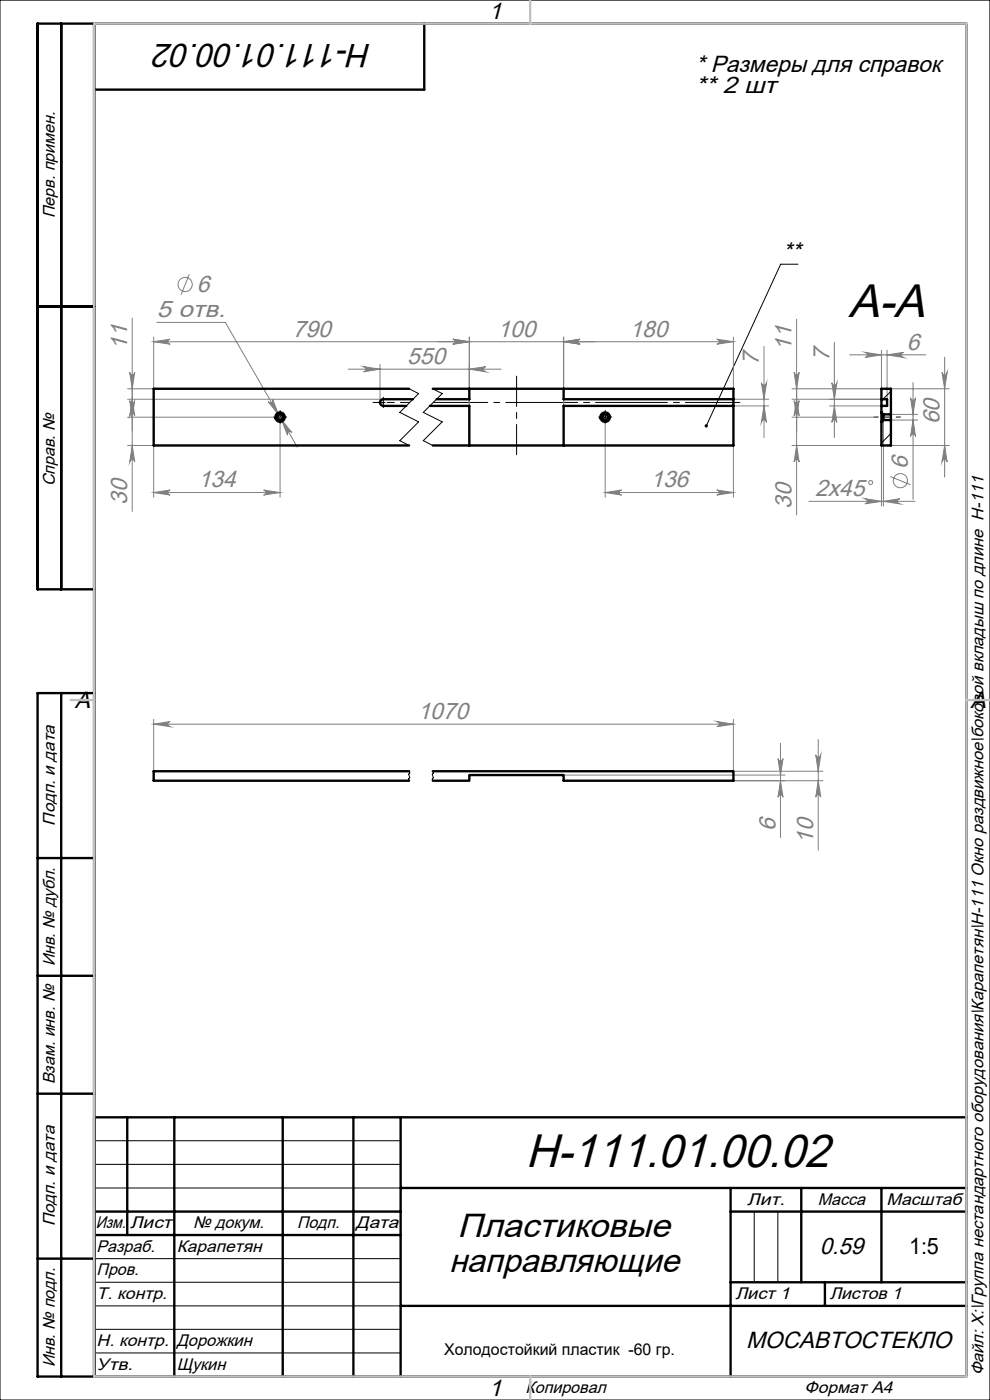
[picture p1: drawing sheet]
<svg xmlns="http://www.w3.org/2000/svg" width="210mm" height="297mm" viewBox="0 0 210 297" stroke-linecap="round" stroke-linejoin="round" font-family="sans-serif">
<g fill="none" stroke="#808080" stroke-width=".21">
<path d="M40.1 58.2l-1.7 4.3M27.5 79a.53 .53 0 0 0 .5 .5 .53 .53 0 0 0 .6-.5l-.6 3.5zM28 67.5v41M32.6 72.5l3.5-.5a.53 .53 0 0 0-.5 .5 .53 .53 0 0 0 .5 .5zM32.6 72.5h123M32.6 71.5v11h-5.5M33.3 68.4h14.5l15.3 26.5M73.9 78.3h32.4M77.1 77.8l3.5 .5-3.5 .6a.55 .55 0 0 0 .5-.6 .55 .55 0 0 0-.5-.5zM80.6 77.3v8.1M96.1 72l3.5 .5-3.5 .5a.53 .53 0 0 0 .5-.5 .53 .53 0 0 0-.5-.5zM99.6 78.3l3.4-.5a.55 .55 0 0 0-.5 .5 .55 .55 0 0 0 .5 .6z"/>
<path d="M99.6 71.5v14.6M119.6 72.5l3.4-.5a.53 .53 0 0 0-.5 .5 .53 .53 0 0 0 .5 .5zM119.6 71.5v14.6M152 72l3.6 .5-3.6 .5a.53 .53 0 0 0 .6-.5 .53 .53 0 0 0-.6-.5zM155.6 71.5v11M162.1 73.5v19.3M168.5 79a.53 .53 0 0 0 .5 .5 .53 .53 0 0 0 .5-.5l-.5 3.5zM169 67.7v41.6M177 72.6v20.2M180.2 75.3h16.2M183.5 74.8l3.5 .5-3.5 .5a.55 .55 0 0 0 .5-.5 .55 .55 0 0 0-.5-.5zM187 74.3v8.2h-19"/>
<path d="M188.2 75.3l3.5-.5a.55 .55 0 0 0-.5 .5 .55 .55 0 0 0 .5 .5zM188.2 74.3v10.4M199.8 79a.55 .55 0 0 0 .6 .5 .55 .55 0 0 0 .5-.5l-.5 3.5zM200.4 75.8v25.4M27.1 94.5h5.5v11M27.1 88.5h30.9M27.1 84.7h54.2M27.5 85a.53 .53 0 0 0 .5 .5 .53 .53 0 0 0 .6-.5l-.6 3.5zM28 94.5l.6 3.5a.53 .53 0 0 0-.6-.5 .53 .53 0 0 0-.5 .5zM28 84.7l.6 3.5a.53 .53 0 0 0-.6-.5 .53 .53 0 0 0-.5 .5zM56.9 85.2a.54 .54 0 0 0 .7 .2 .54 .54 0 0 0 .2-.7l1.3 3.3zM59.4 89.9v15.6"/>
<path d="M59.7 89l2.2 2.8a.53 .53 0 0 0-.7-.2 .53 .53 0 0 0-.2 .7zM128.4 89.9v15.6M155.6 94.5v11M155.6 84.7h7.5M155.6 86.1h7.5M161.5 81.2a.55 .55 0 0 0 .5 .5 .55 .55 0 0 0 .6-.5l-.5 3.5zM162.1 86.1l.5 3.5a.55 .55 0 0 0-.6-.5 .55 .55 0 0 0-.5 .5zM168 94.5h19M168 88.5h17.4M168 84.7h19M168.5 85a.53 .53 0 0 0 .5 .5 .53 .53 0 0 0 .5-.5l-.5 3.5zM169 94.5l.5 3.5a.53 .53 0 0 0-.5-.5 .53 .53 0 0 0-.5 .5z"/>
<path d="M169 84.7l.5 3.5a.53 .53 0 0 0-.5-.5 .53 .53 0 0 0-.5 .5zM176 86.1h11M176.5 81.2a.53 .53 0 0 0 .5 .5 .53 .53 0 0 0 .5-.5l-.5 3.5zM177 86.1l.5 3.5a.53 .53 0 0 0-.5-.5 .53 .53 0 0 0-.5 .5zM187 89.5v17.8M187.4 89.1v18.2M189 94.5h12.4M189 82.5h12.4M189 87.9h5.7M189 89.1h5.7M193.1 84.4a.53 .53 0 0 0 .6 .5 .53 .53 0 0 0 .5-.5l-.5 3.5zM193.7 89.1l.5 3.5a.53 .53 0 0 0-.5-.5 .53 .53 0 0 0-.6 .5z"/>
<path d="M193.7 81.2v24.7M200.4 94.5l.5 3.5a.55 .55 0 0 0-.5-.5 .55 .55 0 0 0-.6 .5zM32.6 104.5l3.5-.5a.53 .53 0 0 0-.5 .5 .53 .53 0 0 0 .5 .5zM32.6 104.5h26.8M55.9 104l3.5 .5-3.5 .5a.53 .53 0 0 0 .5-.5 .53 .53 0 0 0-.5-.5zM128.4 104.5l3.5-.5a.53 .53 0 0 0-.6 .5 .53 .53 0 0 0 .6 .5zM128.4 104.5h27.2M152 104l3.6 .5-3.6 .5a.53 .53 0 0 0 .6-.5 .53 .53 0 0 0-.6-.5zM171.6 106.4h22.5M183.5 105.8l3.5 .6-3.5 .5a.55 .55 0 0 0 .5-.6 .55 .55 0 0 0-.5-.5zM187.4 106.4l3.5-.6a.55 .55 0 0 0-.5 .5 .55 .55 0 0 0 .5 .6zM188.8 101.1l4.3 1.7"/>
<path d="M32.6 152.6v11M32.6 153.6h123M32.6 153.6l3.5-.5a.55 .55 0 0 0-.5 .5 .55 .55 0 0 0 .5 .6zM152 153.1l3.6 .5-3.6 .6a.55 .55 0 0 0 .6-.6 .55 .55 0 0 0-.6-.5zM155.6 152.6v11h19M165.6 157.7v20M173.6 156.9v23.5M119.6 164.4h46.9M155.6 165.6h19M165 160.9a.53 .53 0 0 0 .6 .5 .53 .53 0 0 0 .5-.5l-.5 3.5zM165.6 165.6l.5 3.5a.53 .53 0 0 0-.5-.5 .53 .53 0 0 0-.6 .5zM173 160.1a.53 .53 0 0 0 .6 .5 .53 .53 0 0 0 .5-.5l-.5 3.5z"/>
<path d="M173.6 165.6l.5 3.5a.53 .53 0 0 0-.5-.5 .53 .53 0 0 0-.6 .5z"/>
<circle cx="39.3" cy="60.4" r="1.51"/>
<circle cx="184.7" cy="102.4" r=".42"/>
<circle cx="191" cy="102" r="1.51"/>
</g>
<path d="M79.1 85.4h7.8" fill="none" stroke="#000" stroke-width=".21" stroke-dasharray="15.2 1.3 1.3 1.3" stroke-dashoffset="13.2"/>
<path d="M91.9 85.4h65" fill="none" stroke="#000" stroke-width=".21" stroke-dasharray="15.2 1.3 1.3 1.3" stroke-dashoffset="3.7"/>
<path d="M109.6 96.5v-16.7" fill="none" stroke="#000" stroke-width=".21" stroke-dasharray="15.2 1.3 1.3 1.3" stroke-dashoffset="8.8"/>
<path d="M191 88.5h-5.6" fill="none" stroke="#000" stroke-width=".21" stroke-dasharray="15.2 1.3 1.3 1.3" stroke-dashoffset="14.3"/>
<path d="M58.6 88.5h-.6M59.4 87.7v-.6M59.4 89.3v.6M60.2 88.5h.6M80.5 85.4h-.3M81.3 84.6v-.3M81.3 86.2v.3M82.1 85.4h.3M127.6 88.5h-.6M128.4 87.7v-.6M128.4 89.3v.6M129.2 88.5h.6" fill="none" stroke="#000" stroke-width=".21" stroke-dasharray="15.2 1.3 1.3 1.3"/>
<g fill="none" stroke="#000" stroke-width=".21">
<path d="M0 0h210v297h-210zM169.3 56.1h-3.7l-15.8 34.2M59 88.5h.8M59.4 88.1v.8M80.9 85.4h.8M81.3 85v.8M86.8 82.5l2 1-4 4 4 2-4 4 2 1M91.8 82.5l2 1-4 4 4 2-4 4 2 1M128 88.5h.8M128.4 88.1v.8M86.8 163.6l.1 .4-.2 .2 .2 .8-.2 .2 .1 .4M91.8 163.6l.1 .4-.2 .2 .2 .8-.2 .2 .1 .4"/>
<path d="M20 242h65M20 247h65M20 252h65M160 257v15M165 257v15M20 267h65M20 272h65M20 277h65M20 282h65M20 287h65"/>
</g>
<g fill="none" stroke="#000" stroke-width=".5">
<path d="M13 5v120M20 5v287M90 5v14h-70M8 65h12M20 125h-12v-120h197v287h-197v-145h12M13 147v145M8 182h12M8 207h12M8 232h12M20 237h185M27 237v25M37 237v55"/>
<path d="M60 237v55M75 237v55M85 237v55M20 257h65M85 252h120M155 252v40M155 257h50M170 252v20M187 252v20M8 267h12M20 262h65M85 277h120"/>
<path d="M155 272h50M175 272v5"/>
</g>
<path d="M20 5h185v287h-185zM112.5 0v5M15 148.5h5M205 148.5h5M112.5 292v5" fill="none" stroke="#c0c0c0" stroke-width=".5"/>
<path d="M149.6 90.1a.35 .35 0 0 1 .6 .2 .35 .35 0 0 1-.5 .4l.1-.4-.1 .4a.33 .33 0 0 1-.1-.6z" fill="#000"/>
<g fill="#808080">
<path d="M152 72l3.6 .5-3.6 .5a.53 .53 0 0 0 .6-.5 .53 .53 0 0 0-.6-.5zM119.6 72.5l3.4-.5a.53 .53 0 0 0-.5 .5 .53 .53 0 0 0 .5 .5zM187.4 106.4l3.5-.6a.55 .55 0 0 0-.5 .5 .55 .55 0 0 0 .5 .6zM183.5 105.8l3.5 .6-3.5 .5a.55 .55 0 0 0 .5-.6 .55 .55 0 0 0-.5-.5zM152 153.1l3.6 .5-3.6 .6a.55 .55 0 0 0 .6-.6 .55 .55 0 0 0-.6-.5zM32.6 153.6l3.5-.5a.55 .55 0 0 0-.5 .5 .55 .55 0 0 0 .5 .6z"/>
<path d="M59.7 89l1.3 3.3a.53 .53 0 0 1 .2-.7 .53 .53 0 0 1 .7 .2zM56.9 85.2l2.2 2.8-1.3-3.3a.54 .54 0 0 1-.2 .7 .54 .54 0 0 1-.7-.2zM32.6 104.5l3.5-.5a.53 .53 0 0 0-.5 .5 .53 .53 0 0 0 .5 .5zM55.9 104l3.5 .5-3.5 .5a.53 .53 0 0 0 .5-.5 .53 .53 0 0 0-.5-.5zM128.4 104.5l3.5-.5a.53 .53 0 0 0-.6 .5 .53 .53 0 0 0 .6 .5zM152 104l3.6 .5-3.6 .5a.53 .53 0 0 0 .6-.5 .53 .53 0 0 0-.6-.5zM32.6 72.5l3.5-.5a.53 .53 0 0 0-.5 .5 .53 .53 0 0 0 .5 .5zM96.1 72l3.5 .5-3.5 .5a.53 .53 0 0 0 .5-.5 .53 .53 0 0 0-.5-.5zM77.1 77.8l3.5 .5-3.5 .6a.55 .55 0 0 0 .5-.6 .55 .55 0 0 0-.5-.5zM99.6 78.3l3.4-.5a.55 .55 0 0 0-.5 .5 .55 .55 0 0 0 .5 .6zM183.5 74.8l3.5 .5-3.5 .5a.55 .55 0 0 0 .5-.5 .55 .55 0 0 0-.5-.5zM188.2 75.3l3.5-.5a.55 .55 0 0 0-.5 .5 .55 .55 0 0 0 .5 .5z"/>
<path d="M96.1 72l3.5 .5-3.5 .5a.53 .53 0 0 0 .5-.5 .53 .53 0 0 0-.5-.5zM119.6 72.5l3.4-.5a.53 .53 0 0 0-.5 .5 .53 .53 0 0 0 .5 .5z"/>
<path d="M169 94.5l.5 3.5a.53 .53 0 0 0-.5-.5 .53 .53 0 0 0-.5 .5zM168.5 85a.53 .53 0 0 0 .5 .5 .53 .53 0 0 0 .5-.5l-.5 3.5zM173.6 165.6l.5 3.5a.53 .53 0 0 0-.5-.5 .53 .53 0 0 0-.6 .5zM173 160.1a.53 .53 0 0 0 .6 .5 .53 .53 0 0 0 .5-.5l-.5 3.5z"/>
<path d="M28 94.5l.6 3.5a.53 .53 0 0 0-.6-.5 .53 .53 0 0 0-.5 .5zM27.5 85a.53 .53 0 0 0 .5 .5 .53 .53 0 0 0 .6-.5l-.6 3.5z"/>
<path d="M27.5 79a.53 .53 0 0 0 .5 .5 .53 .53 0 0 0 .6-.5l-.6 3.5zM28 84.7l.6 3.5a.53 .53 0 0 0-.6-.5 .53 .53 0 0 0-.5 .5zM161.5 81.2a.55 .55 0 0 0 .5 .5 .55 .55 0 0 0 .6-.5l-.5 3.5zM162.1 86.1l.5 3.5a.55 .55 0 0 0-.6-.5 .55 .55 0 0 0-.5 .5zM193.1 84.4a.53 .53 0 0 0 .6 .5 .53 .53 0 0 0 .5-.5l-.5 3.5zM193.7 89.1l.5 3.5a.53 .53 0 0 0-.5-.5 .53 .53 0 0 0-.6 .5zM176.5 81.2a.53 .53 0 0 0 .5 .5 .53 .53 0 0 0 .5-.5l-.5 3.5zM177 86.1l.5 3.5a.53 .53 0 0 0-.5-.5 .53 .53 0 0 0-.5 .5zM199.8 79a.55 .55 0 0 0 .6 .5 .55 .55 0 0 0 .5-.5l-.5 3.5zM200.4 94.5l.5 3.5a.55 .55 0 0 0-.5-.5 .55 .55 0 0 0-.6 .5zM165 160.9a.53 .53 0 0 0 .6 .5 .53 .53 0 0 0 .5-.5l-.5 3.5zM165.6 165.6l.5 3.5a.53 .53 0 0 0-.5-.5 .53 .53 0 0 0-.6 .5z"/>
<path d="M168.5 79a.53 .53 0 0 0 .5 .5 .53 .53 0 0 0 .5-.5l-.5 3.5zM169 84.7l.5 3.5a.53 .53 0 0 0-.5-.5 .53 .53 0 0 0-.5 .5z"/>
</g>
<g fill="none" stroke="#000" stroke-width=".5">
<path d="M86.8 82.5h-54.2v12h54.2M87.6 84.7h-6.3a.71 .71 0 0 0-.7 .7 .71 .71 0 0 0 .7 .7h4.9M91.2 86.1h8.4v8.4M91.8 82.5h63.8v12h-63.8M99.6 82.5v2.2h-7M119.6 82.5v2.2h36M155.6 86.1h-36v8.4M187 87.5v2M187 84.7v1.4M187 84.7h1.2v1.4h-1.2M187 84.7v-2.2h2v5.4M187 87.5l.4 .4"/>
<path d="M187 86.1v1.4M187.4 87.9v1.2M187.4 87.9h1.6M187.4 89.1h1.6M187.4 89.1l-.4 .4M189 87.9v1.2M189 89.1v5.4h-2v-5M86.8 163.6h-54.2v2h54.2M91.8 163.6h63.8v2h-36v-1.2h-20v1.2h-7.8"/>
<circle cx="59.4" cy="88.5" r=".59"/>
<circle cx="59.4" cy="88.5" r="1"/>
<circle cx="128.4" cy="88.5" r="1.01"/>
<circle cx="128.4" cy="88.5" r=".59"/>
</g>
<path d="M189 83l-1.7 1.7M189 87.5l-.4 .4M189 92l-2 2" fill="none" stroke="#000" stroke-width=".21"/>
<g font-size="10">
<text x="180" y="67.2">А-А</text>
<text x="111.6" y="247.6">Н-111.01.00.02</text>
</g>
<g font-size="7.1">
<text x="78.9" y="9.3" transform="rotate(-180 78.9 9.3)">Н-111.01.00.02</text>
<text x="97.1" y="262.3">Пластиковые</text>
<text x="95.3" y="269.8">направляющие</text>
</g>
<g font-size="5">
<text x="103.7" y="4.1">1</text>
<text x="147.6" y="15.3">* Размеры для справок</text>
<text x="147.6" y="19.8">** 2 шт</text>
<text x="166.1" y="54.9">**</text>
<text x="15.9" y="150.1">A</text>
<text x="205.9" y="150.1">A</text>
<text x="173.9" y="266">0.59</text>
<text x="158.3" y="286">МОСАВТОСТЕКЛО</text>
<text x="103.7" y="296.1">1</text>
</g>
<g font-size="5" fill="#808080">
<text x="41.8" y="61.9">6</text>
<text x="33.3" y="67.3">5 отв.</text>
<text x="62.1" y="71.4">790</text>
<text x="105.6" y="71.4">100</text>
<text x="133.6" y="71.4">180</text>
<text x="27" y="74.2" transform="rotate(-90 27 74.2)">11</text>
<text x="86.4" y="77.2">550</text>
<text x="161" y="77.5" transform="rotate(-90 161 77.5)">7</text>
<text x="167.9" y="74.4" transform="rotate(-90 167.9 74.4)">11</text>
<text x="175.9" y="76.6" transform="rotate(-90 175.9 76.6)">7</text>
<text x="192.4" y="74.2">6</text>
<text x="199.3" y="90" transform="rotate(-90 199.3 90)">60</text>
<text x="192.6" y="99.5" transform="rotate(-90 192.6 99.5)">6</text>
<text x="27" y="107.2" transform="rotate(-90 27 107.2)">30</text>
<text x="42" y="103.4">134</text>
<text x="138" y="103.4">136</text>
<text x="167.9" y="107.9" transform="rotate(-90 167.9 107.9)">30</text>
<text x="172.9" y="105.2">2х45</text>
<text x="88.6" y="152.5">1070</text>
<text x="164.5" y="176.3" transform="rotate(-90 164.5 176.3)">6</text>
<text x="172.5" y="179" transform="rotate(-90 172.5 179)">10</text>
</g>
<text font-size="4.8" x="192.8" y="266">1:5</text>
<g font-size="3.6">
<text x="11.6" y="46.3" transform="rotate(-90 11.6 46.3)">Перв. примен.</text>
<text x="11.6" y="103.2" transform="rotate(-90 11.6 103.2)">Справ. №</text>
<text x="11.6" y="175.1" transform="rotate(-90 11.6 175.1)">Подп. и дата</text>
<text x="11.6" y="205" transform="rotate(-90 11.6 205)">Инв. № дубл.</text>
<text x="11.6" y="230" transform="rotate(-90 11.6 230)">Взам. инв. №</text>
<text x="158.5" y="255.6">Лит.</text>
<text x="173.5" y="255.6">Масса</text>
<text x="188.1" y="255.6">Масштаб</text>
<text x="11.6" y="260.1" transform="rotate(-90 11.6 260.1)">Подп. и дата</text>
<text x="20.3" y="260.6">Изм.</text>
<text x="27.6" y="260.6">Лист</text>
<text x="41" y="260.6">№ докум.</text>
<text x="63" y="260.6">Подп.</text>
<text x="75.5" y="260.6">Дата</text>
<text x="20.5" y="265.6">Разраб.</text>
<text x="37.5" y="265.6">Карапетян</text>
<text x="20.5" y="270.6">Пров.</text>
<text x="20.5" y="275.6">Т. контр.</text>
<text x="156" y="275.6">Лист 1</text>
<text x="176" y="275.6">Листов 1</text>
<text x="20.5" y="285.6">Н. контр.</text>
<text x="37.5" y="285.6">Дорожкин</text>
<text x="11.6" y="290" transform="rotate(-90 11.6 290)">Инв. № подл.</text>
<text x="20.5" y="290.6">Утв.</text>
<text x="37.5" y="290.6">Щукин</text>
<text x="208.6" y="291.8" transform="rotate(-90 208.6 291.8)">Файл: X:\Группа нестандартного оборудования\Карапетян\Н-111 Окно раздвижное\боковой вкладыш по длине Н-111</text>
<text x="111.5" y="295.6">Копировал</text>
<text x="170.7" y="295.6">Формат А4</text>
</g>
<text font-size="3.4" x="94.2" y="287.5">Холодостойкий пластик -60 гр.</text>
</svg>
